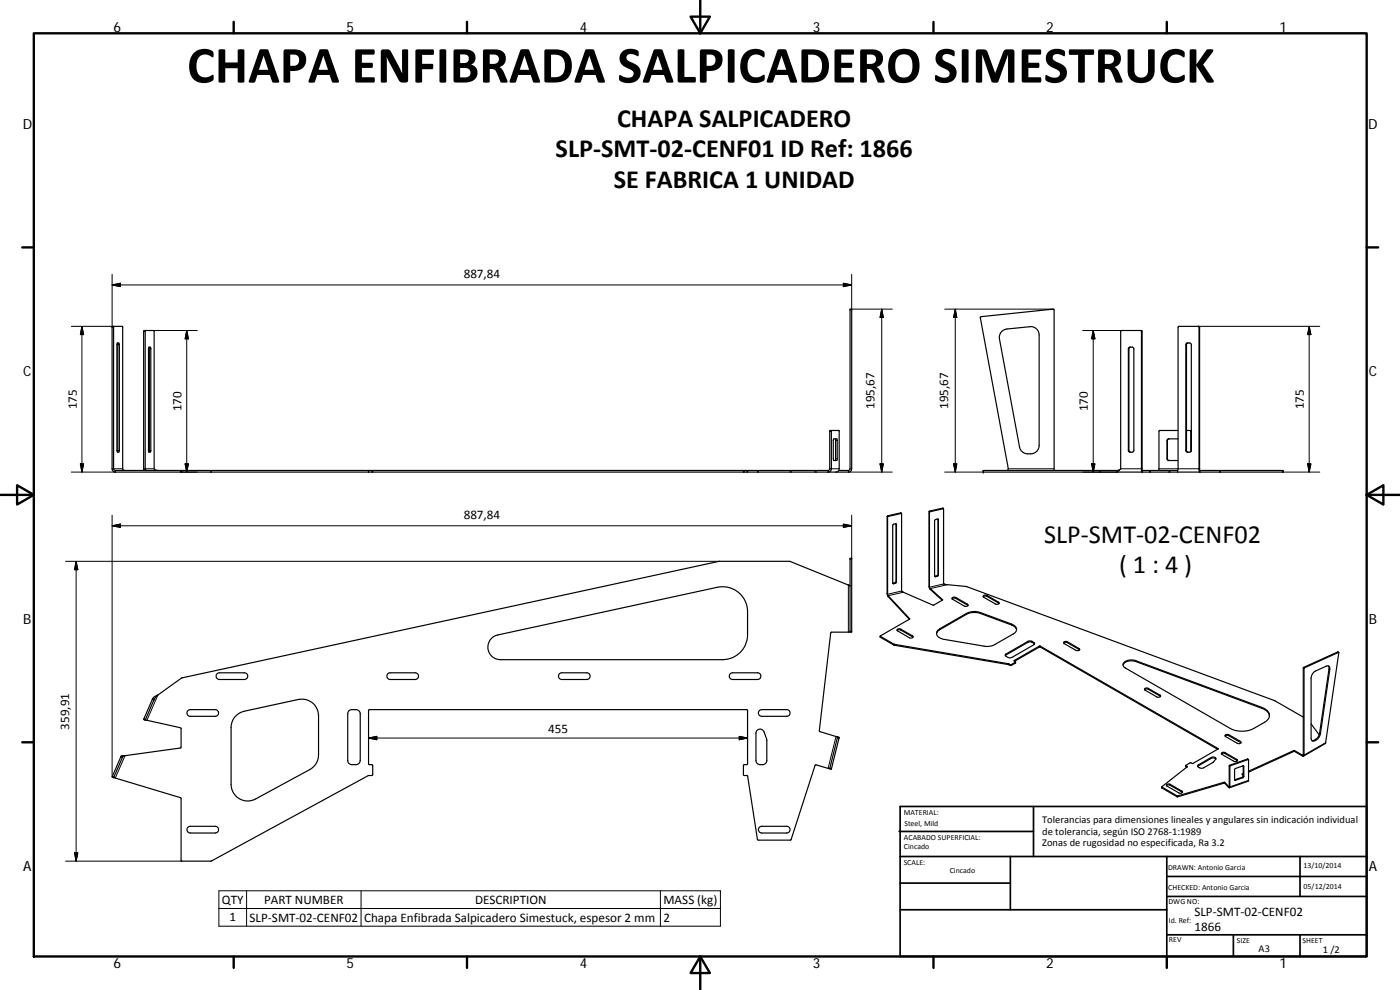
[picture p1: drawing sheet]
<svg xmlns="http://www.w3.org/2000/svg" width="420mm" height="297mm" viewBox="0 0 420 297" stroke-linecap="round" stroke-linejoin="round" font-family="sans-serif">
<g fill="none" stroke="#000" stroke-width=".36">
<path d="M34.2 97.9l2.6 .2v42.6l.7 .5M43.7 99.2l2.6 .1v41.4l1.1 .5M300.8 99.3l1.4-.6 6.9-.7a2.53 2.53 0 0 1 2.8 2.5v33.1a3 3 0 0 1-2.8 2.7 3 3 0 0 1-3.1-2.2l-6.1-32.4 .2-1.5zM342.3 99.2h-5.8l-.2 .2v41.3l-1 .9-.1-.4M359.6 97.9h-5.8l-.2 .3-.2 43.4M35.2 102.9v32.7M35.3 102.9l-.2 .5v31.8l.2 .5M35.3 102.9h.4l.1 .5v31.8l-.1 .4-.4 .1M44.7 104.2v31.4M44.7 104.2h.4l.2 .3v30.8l-.2 .4-.4-.1-.1-.3zM338.7 104.4l.2-.2h1.1l.3 .5v30.5l-.5 .5-.9-.1-.3-.4zM339.3 104.2l-.5 .5v30.5l.5 .5"/>
<path d="M356.5 102.9l-.4 .4v31.9l.4 .5M249.5 129.2l2.4 .1v11.4a.94 .94 0 0 1-1 .9M250.2 131.7h.9l.2 .3-.2 6.2h-.9l-.1-.2zM250.6 131.7v6.5M350.8 131.7l-.4 .4v5.6l.4 .5M353.6 129.2l-5.8 .1v11.4l-.1 .5M353.6 131.7h-2.9l-.5 .4 .1 5.7 .4 .4h2.9M356.1 129.2h1.1M357.5 129.4l-.3-.2 .2 .2v6.1M357.5 135.2l-.4 .5-.9-.1-.3-.4v-31.8l.4-.5h.9l.3 .5v31.9M33.6 140.7a.98 .98 0 0 0 1 .9M33.6 140.7h.5"/>
<path d="M34.1 140.7l.1-42.8-.6 .2v42.6M34.1 140.7l.5 .5M34.6 141.2v.4M34.6 141.6h19.7M34.6 141.2h19.7M43.1 140.7h.5M43.1 140.7v-41.4l.6-.1-.1 41.5M43.1 140.7l.2 .5M43.6 140.7l.1 .3 .4 .2M54.3 141.6h57.6M54.3 141.2v.4M54.3 141.2h57.6"/>
<path d="M111.9 141.2v.4M111.9 141.2h111.2M111.9 141.6h111.2M223.1 141.2v.4M249 140.7l-.5 .5h-25.4M249 140.7h.5M249 140.7v-11.5h.5v11.5M249.5 140.7a.94 .94 0 0 1-1 .9v-.3M251.7 141.2l3.1-.1 .3-.4v-47.9h.5l-.1 48.3-.3 .4-.6 .1h-31.5M268.9 157.2v17.3l-.2 .3-.8 .2h.8l.3-.3v-17.3l-.2-.2-.7 .2-.2 .2v17.3M270.6 154.1l-.3-.2-4.1 1.1v23.1M281.5 155.8v16.6l-1 .5h.8l.3-.3v-16.6l-.3-.3-.6 .2-.2 .3v16.6"/>
<path d="M283.2 152.7l-.3-.2-4.1 1v22.5M316.3 141.2v-48.2l-.2-.2-21.9 2.3 8.4 45.6-.4 .5M335.2 141.2h-40.1v.4h90v-.4h-25M336.1 140.9l-.9 .3M342.6 140.7v-41.4l-.3-.1 .5 .1v41.4M342.6 140.7h.2M342.6 140.7l.1 .9 .1-.4M342.8 140.7v.5M342.8 141.2h10.6M353.4 141.2v.2M353.4 141.1v.1M359.8 140.7v-42.5l-.2-.3 .4 .2v42.6"/>
<path d="M359.8 140.7h.2M359.8 140.7l.2 .9 .1-.4M360 140.7l.1 .5M254.6 175.5l.5 .4M254.6 175.5l.5 .2M254.6 175.5l-17.6-7.1h-21.2l-161.3 35-7.1 5.1M255.1 167.5h.5v22.2h-.5zM266.2 178.1l.2 .2M266.2 178.1l.3 .9M266.4 178.3l.1 .4M266.5 178.7l6.5 7-8.9 5.1 4.2 2.5 34.4 5.9 .6 .3 1.5-.9-.4-.4 7.8-4.4 53.4 30.8-7.7 4.5-.7-.2-1.4 .8 .5 .4-7.6 6.1 4.7 2.6 14-4.1 1.4 1.4 .1-.2M266.5 179l6.4 6.8"/>
<path d="M266.5 178.7v.3M270.6 177.3l-.2-23.2-4 1v23.2M278.8 176l.1 .2M278.8 176l.4 .9M278.9 176.2l.3 .4M278.9 176.2v-22.5l4.2-1 .1 22.5 6.9 .8 92.5 34.2 8.5 5M279.2 176.9l3.6 3.2M279.2 176.6v.3M279.2 176.6l3.7 3.4-2.7 1.6-9.6-4.2M283.2 175.1l.3 .2M285.7 179.4l1-.2 3.7 2.1a.51 .51 0 0 1-.1 .7 .51 .51 0 0 1-.7-.1l-3.8-2.2zM285.7 179.7l1-.2 3.8 2.2"/>
<path d="M295.1 178.8l.5-.3 .6 .1 3.5 2.1a.38 .38 0 0 1 .1 .5 .38 .38 0 0 1-.5 .1l-.5-.1-3.6-2zM295.1 179l1.1-.1 3.6 2.2M147.4 191.7l1.1-.9 .9-.3 65.9-14.3a7.5 7.5 0 0 1 9.1 7.4v6.8a7.5 7.5 0 0 1-7.5 7.5h-66.7a3.8 3.8 0 0 1-3.4-2.2 3.8 3.8 0 0 1 .6-4zM255.1 189.7h-5.5l-.3 .2-3.4 29.4 .2 .2 4.8 1.5M264.1 190.9l.1 .3 4.2 2.4 34.3 5.8 .6 .3 1.4-.8 .1-.3M269.2 189.2l.4-.3 .6 .1 3.8 2.2M269.3 188.8h1l3.6 2a.45 .45 0 0 1 0 .6 .45 .45 0 0 1-.6 .1l-4.1-2.3zM281.5 189.1l8.6-5.1a5.4 5.4 0 0 1 4.1-.2l9.4 3.4a1.53 1.53 0 0 1 1.4 1.1 1.53 1.53 0 0 1-.6 1.7l-5.8 3.4a5 5 0 0 1-3.3 .5l-11.8-2a2.04 2.04 0 0 1-2.3-2.4zM301.7 196.4l7-4.1h.8l1 .7-.2 .4-6.6 3.9h-1.2l-.7-.5zM304.5 198.4l7.7-4.3 53.2 30.7M305.1 189l-.4-.7-.8-.6-10.4-3.8a5.5 5.5 0 0 0-3.4 .4l-8.1 4.6-.6 .6-.3 .7M310.5 193.2l-1-.6h-.8l-7 4.1"/>
<path d="M319.2 193l1-.3 3.8 2.3M319.3 192.6h1l3.7 2.1a.61 .61 0 0 1-.4 .6 .61 .61 0 0 1-.7-.2l-3.5-2-.2-.3zM337 199.6a3 3 0 0 1 3.9-1.1l37.8 14a3 3 0 0 1 2.3 2.3M337.3 198.8a3.4 3.4 0 0 1 3.6-.6l37.8 14a2.42 2.42 0 0 1 2 3.5l-.8 .8-3.6 2.1a7.9 7.9 0 0 1-7.1 0l-31.4-18.2a1.05 1.05 0 0 1-.5-1.6zM398.6 199.8l.3 .9-2.9 19.6a2.52 2.52 0 0 1-2.3 1.9M401.8 195.7l-.3-.1-10.4 4.8v26.2l-2.8-1.4-13.6 6.2M43.6 216.1l10.7 2.3v5.9l-16.8 2.4M45.8 209.6l.4 .4-2.6 6.1M45.8 209.6l-2.7 6.3 .5 .2M47.4 208.5l-1.2 .6-.4 .5M47.4 208.5l-1.1 1.3M56.4 213.2l.7-.3h7.5a1.01 1.01 0 0 1 1 1 1.01 1.01 0 0 1-1 1h-7.5a1.01 1.01 0 0 1-.9-.6 1.01 1.01 0 0 1 .2-1.1z"/>
<path d="M65.2 202.1l.6-.2h7.5a1.01 1.01 0 0 1 1.1 1 1.01 1.01 0 0 1-1.1 1h-7.5a1.01 1.01 0 0 1-.9-.7 1.01 1.01 0 0 1 .3-1.1zM70.6 214.9l1.2-.9 1.5-.6 16.2-3.5a5 5 0 0 1 6.1 4.9v11.7a5.1 5.1 0 0 1-2.6 4.4l-16.3 8.8a5 5 0 0 1-7.3-4.4v-17.5l.4-1.5zM104.7 213.3l.7-.4h1.4a1.26 1.26 0 0 1 1.3 1.3v14a1.3 1.3 0 0 1-1.3 1.2h-1.2a1.23 1.23 0 0 1-1.2-1.2v-14zM116.3 202.3l.8-.4h7.5a1.01 1.01 0 0 1 1 1 1.01 1.01 0 0 1-1 1h-7.5a1 1 0 0 1-.9-.5 1 1 0 0 1 .1-1.1zM167.9 202.1l.7-.2h7.5a1.01 1.01 0 0 1 1 1 1.01 1.01 0 0 1-1 1h-7.5a1.02 1.02 0 0 1-.9-.7 1.02 1.02 0 0 1 .2-1.1zM219.2 202.1l.6-.2h7.5a1.01 1.01 0 0 1 1 1 1.01 1.01 0 0 1-1 1h-7.5a1.01 1.01 0 0 1-.9-.7 1.01 1.01 0 0 1 .3-1.1zM227.1 219.3a1.25 1.25 0 0 1 2.2 .3l.8 2.5v6.1a1.3 1.3 0 0 1-1.2 1.2h-.8a1.23 1.23 0 0 1-1.2-1.2v-8.2zM227.9 213.2l.7-.3h7.5a1.01 1.01 0 0 1 1 1 1.01 1.01 0 0 1-1 1h-7.5a1.02 1.02 0 0 1-.9-.6 1.02 1.02 0 0 1 .2-1.1zM343.5 206.9l.4-.2 .7 .1 3.7 2.2M343.6 206.6l.9-.1 3.6 2.1a.39 .39 0 0 1 .1 .5 .39 .39 0 0 1-.5 .1l-4-2.1-.2-.3zM393.5 217.2l2.4 3.3M394.4 201.6l3.7-1.7a.74 .74 0 0 1 .9 .1 .74 .74 0 0 1 .1 .9l-2.9 19.5a2.3 2.3 0 0 1-2.4 1.9l-.3-.8v-18l.3-1.1z"/>
<path d="M36.4 226.9l.4 .2-2.7 6.2M36.4 226.9l-2.8 6.2 .5 .2M37.5 226.7l-1.1 .2M37.5 226.7l-.7 .4M249 230.7l-4.2-1.3-.2 .2-7.3 22.5h-9.7l-.3-.2-2.9-19-1.1-.2-.2-.3v-2.8l1.1-.2 .2-.2-.2-16.3h-113.3l-.3 .3v16l.2 .2h.9l.2 .3-.1 2.9-1.3 .1-47.1 25.7-9-.1-.1-18.9-20.2-6.1M251.3 221.1l.6 .2-2.4 9.5-.5-.1zM251.4 221.1l-.5-.1 1 .3M348.7 236.1v.3l4.6 2.7 14.1-4.1 1.4 1.3M350.1 235.7l.9-.2 3.9 2.3M350.2 235.4l.8-.2 3.7 2.2a.49 .49 0 0 1-.1 .7 .49 .49 0 0 1-.7-.1l-3.8-2.2zM355.8 229.7v.3l.4 .2M359.5 229.6l4-2.3a.94 .94 0 0 1 1.4 .4l-.8 1-2.9 1.7a1.28 1.28 0 0 1-1.8-.7z"/>
<path d="M364.9 227.8a1.13 1.13 0 0 0-1.4-.3l-4 2.5M366.6 226l.9-.3 3.8 2.2a.6 .6 0 0 1-.3 .7 .6 .6 0 0 1-.7-.2l-3.6-2zM366.6 226.2l.9-.2 3.9 2.3M367.7 220.9l.9-.3 3.8 2.3M367.8 220.5l1-.1 3.5 2.1a.5 .5 0 0 1-.1 .7 .5 .5 0 0 1-.7-.1l-3.7-2.1-.2-.3zM368.8 236.1v.2M368.9 235.9l.2 .2M369.1 236.1v-6.3l5.6-1.9v6.4l-5.7 2.1M369.1 236.1l-.1 .3-.2-.1M370.6 230.7l2.6-.9v3.4l-2.6 .9zM373.1 232.4l-.2 .1M373.1 232.1l-.3 .2 .3 .4"/>
<path d="M373.1 229.8l-.1 3.2-2.5 1M374.7 227.9l-.3-.2-5.5 2v6.2M391.2 226.9l6.7-3.9 3.9-27.3-10.4 4.8-.1 26.3h-.4l-2.6-1.3-13.6 6.2M56.3 248.3l.8-.4h7.5a1.01 1.01 0 0 1 1 1 1.01 1.01 0 0 1-1 1h-7.5a1.02 1.02 0 0 1-.8-1.6zM227.9 248.2l.7-.3h7.5a1.01 1.01 0 0 1 1 1 1.01 1.01 0 0 1-1 1h-7.5a1.02 1.02 0 0 1-.9-.6 1.02 1.02 0 0 1 .2-1.1z"/>
</g>
<g fill="none" stroke="#000" stroke-width=".3">
<path d="M21.4 97.9h12.8M24.6 97.9l.5 2.5h-1zM24.6 97.9v43.7M33.6 85.5l2.5-.5v1zM33.6 85.5h222M33.6 82.3v15.9h.5M43.1 99.4h.5M46.2 99.2h13M56 99.2l.5 2.5h-.9zM56 99.2v42.4M253.1 85l2.5 .5-2.5 .5zM255.6 82.3v10.7h-.5"/>
<path d="M255.6 92.8h12.2M264.6 92.8v48.8M264.6 92.8l.5 2.4h-1zM283.5 92.8h32.6M286.7 92.8l.5 2.4h-1zM286.7 92.8v48.8M324.9 99.2h11.6M328.1 99.2v42.4M328.1 99.2l.5 2.5h-1zM342.6 99.4h.2M359.6 97.9h36.5M359.8 98.2h.2"/>
<path d="M392.9 97.9l.5 2.5h-1zM392.9 97.9v43.7M35.4 103.4h.4M44.8 104.7h.5M338.6 104.7h.2M355.9 103.4h.2M24.1 139.2h1l-.5 2.4zM35.4 135.2h.4M44.8 135.2h.5M55.6 139.2h.9l-.5 2.4zM249 129.4h.5M250.8 132.1h.5"/>
<path d="M250.8 137.7h.5M264.1 139.2h1l-.5 2.4zM286.2 139.2h1l-.5 2.4zM327.6 139.2h1l-.5 2.4zM338.6 135.2h.2M350.2 137.7h.2M350.2 132.1h.2M355.9 135.2h.2M357.4 129.4h.1M392.4 139.2h1l-.5 2.4zM21.4 141.6h13.2M33.6 157.8l2.5-.6v1z"/>
<path d="M33.6 157.8h222M33.6 154.6v78.5M34.1 140.7h2.7M43.6 140.7h2.7M54.2 141.2v.4h5M54.6 141.2v.4M63.3 141.2v.4M63.4 141.2v.4M110.5 141.2v.4M110.6 141.2v.4M111.6 141.2v.4M223.4 141.2v.4"/>
<path d="M224.1 141.2v.4M224.4 141.2v.4M227.3 141.2v.4M227.6 141.2v.4M237.2 141.2v.4M237.4 141.2v.4M244.6 141.2v.4M244.9 141.2v.4M248.5 141.2v.1M249.5 140.7h2.4M253.1 157.2l2.5 .6-2.5 .4zM254.6 141.2v.4h13.2"/>
<path d="M255.1 140.7h.5M255.6 154.6v13.1h-.5M266.2 155l.2 .1M266.4 154.8l.1 .2M268.9 157.2l.1 .2M270.3 153.9l.1 .2M278.8 153.5l.1 .2M279 153.4l.1 .1M281.5 155.8l.1 .2M282.9 152.5l.1 .2M295.1 141.2v.4h-11.6M302.6 140.7h13.7"/>
<path d="M324.9 141.6h10.3M330.1 141.2v.4M336.3 140.7h6.3M345 141.2v.4M345.3 141.2v.4M347.8 140.7h12M350.8 141.2v.4M351.1 141.2v.4M366 141.2v.4M366.3 141.2v.4M384.8 141.2v.4h11.3M19.7 168.4h196.1"/>
<path d="M22.8 168.4v90M22.8 168.4l.6 2.5h-1zM254.6 175.5v14.2M268.1 175l.1 .2M268.6 174.8l.1 .2M268.9 174.5l.1 .2M270.6 177.3l-4.2 1M271.1 177.7l-4.6 1M280.7 172.9l.1 .1M281.2 172.7l.1 .2M281.5 172.4l.1 .2M282.9 180h.1"/>
<path d="M283.2 175.2l-4.3 1M284.3 175.4l-5.1 1.2M286.8 179.3v.2M296.2 178.6v.3M255.1 189.4h.5M264.2 190.9v.3M268.3 193.3v.3M268.4 193.3v.3M270.3 188.8v.2M273 185.6v.1M273.9 190.8v.3M282 188.7v.2"/>
<path d="M290.1 184v.3M290.4 181.3v.3M294.2 183.8v.3M299.7 180.7v.2M301.9 196.2v.3M302.7 199.2v.2M302.8 199.2v.2M303.2 199.4v.3M303.5 199.4v.3M303.6 187.2v.3M304.4 198.2v.1M304.7 198.7v.2"/>
<path d="M308.5 192.4v.3M309.7 192.4v.3M310.3 192.8v.2M311.9 193.8v.3M312.2 193.8v.3M320.3 192.6v.2M323.8 194.6v.3M340.9 198.2v.3M401.5 195.6l.2 .1M43.2 215.7l.5 .2M45.7 209.9l.5 .2M47.4 208.5l-3.3 7.6"/>
<path d="M344.6 206.5v.3M348.1 208.6v.2M378.7 212.2v.3M391.1 200.4l.3 .2M391.3 200.2l.2 .2M398.9 200.7l.2 .2M33.7 232.9l.5 .2M36.2 227.1l.5 .2M37.5 226.7l-2.9 6.7M110.6 221.4l2.5-.5v1.1zM110.6 221.4h113.8M221.9 220.9l2.5 .5-2.5 .6z"/>
<path d="M249.1 230.5l.4 .1M250.9 221l-2.4 9.5M251.3 221.4l.5 .1M348.7 236.2v.2M351.2 235.3v.3M353.2 238.8v.3M353.4 238.8v.3M354.7 237.4v.2M355.9 229.8v.2M356.3 230v.1M359.7 229.5v.3M363.5 227.3v.2"/>
<path d="M365.6 224.6v.1M367.4 234.7v.3M367.6 234.7v.3M367.7 225.8v.3M368.8 220.4v.3M368.9 236l-.1 .1M368.9 229.8l.2 .1M369 229.6l.2 .2M370.6 234l.2 .1M371.2 227.9v.2M372.3 222.5v.3M372.8 233.2l.2 .2"/>
<path d="M372.8 232.2v.2M373.1 229.8l.2 .2M373.1 232.8l.2 .2M374.4 227.7l.2 .2M374.7 234.1l-5.6 2M388.3 225.2v.3M388.5 225.2v.3M394.4 222.1l.3 .1M394.9 221.8l.2 .2M396 220l.3 .2M397.8 222.8l-6.4 3.8h-.5v.2M19.7 258.4h34.9"/>
<path d="M22.4 255.9h1l-.6 2.5zM65.7 267.3h150.5v10.6h-150.5zM65.7 272.6h150.5M74 267.3v10.6M108.4 267.3v10.6M198.2 267.3v10.6"/>
</g>
<g fill="#000">
<circle cx="281.5" cy="155.8" r=".18"/>
<circle cx="295.1" cy="141.2" r=".18"/>
<circle cx="295.1" cy="141.6" r=".18"/>
</g>
<g fill="none" stroke="#000" stroke-width=".71">
<path d="M10.1 10h400.1v277h-400.1zM70.1 6.6v3.4M140.2 6.6v3.4M207.3 5h5.8l-2.9 5zM210.2 0v10M280.2 6.6v3.4M350.2 6.6v3.4M6.7 74.2h3.4M410.2 74.2h3.4M.2 148.5h9.9M5.1 145.6l5 2.9-5 2.9zM410.2 148.5l5-2.9v5.8z"/>
<path d="M410.2 148.5h9.9M6.7 222.7h3.4M410.2 222.7h3.4M70.1 287v3.4M140.2 287v3.4M210.2 287l2.9 5h-5.8zM210.2 287v10M280.2 287v3.4M350.2 287v3.4"/>
</g>
<g fill="none" stroke="#000" stroke-width=".51">
<path d="M269.8 249.5h40.4M270.1 257h140.1M270.1 242h140.1v45h-140.1zM303.2 257v16M310.2 242v15M350.2 257v30M390.2 257v12M270.1 273h80.1M270.1 265h33.1M350.2 269h60M350.2 263h60M350.2 280.5h60"/>
<path d="M370.2 280.5v6.5M390.2 280.5v6.5"/>
</g>
<g fill="#000" stroke="#000" stroke-width=".3">
<path d="M33.6 85.5l2.5-.5v1zM253.1 85l2.5 .5-2.5 .5zM264.6 92.8l.5 2.4h-1zM286.7 92.8l.5 2.4h-1zM24.6 97.9l.5 2.5h-1zM56 99.2l.5 2.5h-.9zM328.1 99.2l.5 2.5h-1zM392.9 97.9l.5 2.5h-1zM24.1 139.2h1l-.5 2.4zM55.6 139.2h.9l-.5 2.4zM264.1 139.2h1l-.5 2.4zM286.2 139.2h1l-.5 2.4z"/>
<path d="M327.6 139.2h1l-.5 2.4zM392.4 139.2h1l-.5 2.4zM33.6 157.8l2.5-.6v1zM253.1 157.2l2.5 .6-2.5 .4zM22.8 168.4l.6 2.5h-1zM110.6 221.4l2.5-.5v1.1zM221.9 220.9l2.5 .5-2.5 .6zM22.4 255.9h1l-.6 2.5z"/>
</g>
<text font-size="15.8" x="56.2" y="24.8">CHAPA ENFIBRADA SALPICADERO SIMESTRUCK</text>
<g font-size="7.9">
<text x="185.2" y="38.2">CHAPA SALPICADERO</text>
<text x="166.7" y="47.2">SLP‐SMT‐02‐CENF01 ID Ref: 1866</text>
<text x="184.2" y="56.3">SE FABRICA 1 UNIDAD</text>
<text x="313.4" y="163">SLP‐SMT‐02‐CENF02</text>
<text x="335.8" y="172">( 1 : 4 )</text>
</g>
<g font-size="4.2">
<text x="34" y="9.6">6</text>
<text x="104" y="9.6">5</text>
<text x="174" y="9.6">4</text>
<text x="244" y="9.6">3</text>
<text x="314" y="9.6">2</text>
<text x="384" y="9.6">1</text>
<text x="6.8" y="38.7">D</text>
<text x="410.6" y="38.7">D</text>
<text x="7" y="112.9">C</text>
<text x="410.8" y="112.9">C</text>
<text x="7" y="187.1">B</text>
<text x="410.8" y="187.1">B</text>
<text x="7" y="261.3">A</text>
<text x="410.8" y="261.3">A</text>
<text x="34" y="290.4">6</text>
<text x="104" y="290.4">5</text>
<text x="174" y="290.4">4</text>
<text x="244" y="290.4">3</text>
<text x="314" y="290.4">2</text>
<text x="384" y="290.4">1</text>
</g>
<g font-size="3.9">
<text x="139.2" y="83.4">887,84</text>
<text x="23" y="122.8" transform="rotate(-90 23 122.8)">175</text>
<text x="54.5" y="123.4" transform="rotate(-90 54.5 123.4)">170</text>
<text x="262.5" y="122.7" transform="rotate(-90 262.5 122.7)">195,67</text>
<text x="284.6" y="122.7" transform="rotate(-90 284.6 122.7)">195,67</text>
<text x="326.5" y="123.4" transform="rotate(-90 326.5 123.4)">170</text>
<text x="391.3" y="122.8" transform="rotate(-90 391.3 122.8)">175</text>
<text x="139.2" y="155.6">887,84</text>
<text x="20.8" y="218.9" transform="rotate(-90 20.8 218.9)">359,91</text>
<text x="164.5" y="219.9">455</text>
<text x="66.6" y="271.2">QTY</text>
<text x="79.2" y="271.2">PART NUMBER</text>
<text x="142.6" y="271.2">DESCRIPTION</text>
<text x="199.1" y="271.3">MASS (kg)</text>
<text x="358.5" y="274.9">SLP‐SMT‐02‐CENF02</text>
<text x="68.9" y="276.5">1</text>
<text x="74.9" y="276.5">SLP‐SMT‐02‐CENF02</text>
<text x="109.3" y="276.6">Chapa Enfibrada Salpicadero Simestuck, espesor 2 mm</text>
<text x="199.1" y="276.5">2</text>
<text x="358.5" y="279.4">1866</text>
</g>
<g font-size="3.1">
<text x="312.8" y="246.8">Tolerancias para dimensiones lineales y angulares sin indicación individual</text>
<text x="312.8" y="250.4">de tolerancia, según ISO 2768‐1:1989</text>
<text x="312.8" y="254">Zonas de rugosidad no especificada, Ra 3.2</text>
<text x="377.7" y="285.6">A3</text>
<text x="397" y="285.9">1 /2</text>
</g>
<g font-size="2.4">
<text x="271.2" y="244.4">MATERIAL:</text>
<text x="271.3" y="251.9">ACABADO SUPERFICIAL:</text>
<text x="271.4" y="247.9">Steel, Mild</text>
<text x="271.3" y="254.6">Cincado</text>
<text x="271.2" y="259.7">SCALE:</text>
<text x="285" y="262">Cincado</text>
<text x="350.6" y="260.9">DRAWN: Antonio Garcia</text>
<text x="391.2" y="260.6">13/10/2014</text>
<text x="350.6" y="267">CHECKED: Antonio Garcia</text>
<text x="391.2" y="266.6">05/12/2014</text>
<text x="350.7" y="271.4">DWG NO:</text>
<text x="350.8" y="276.8">Id. Ref:</text>
<text x="350.8" y="282.8">REV</text>
<text x="371.2" y="282.9">SIZE</text>
<text x="390.9" y="282.9">SHEET</text>
</g>
</svg>
